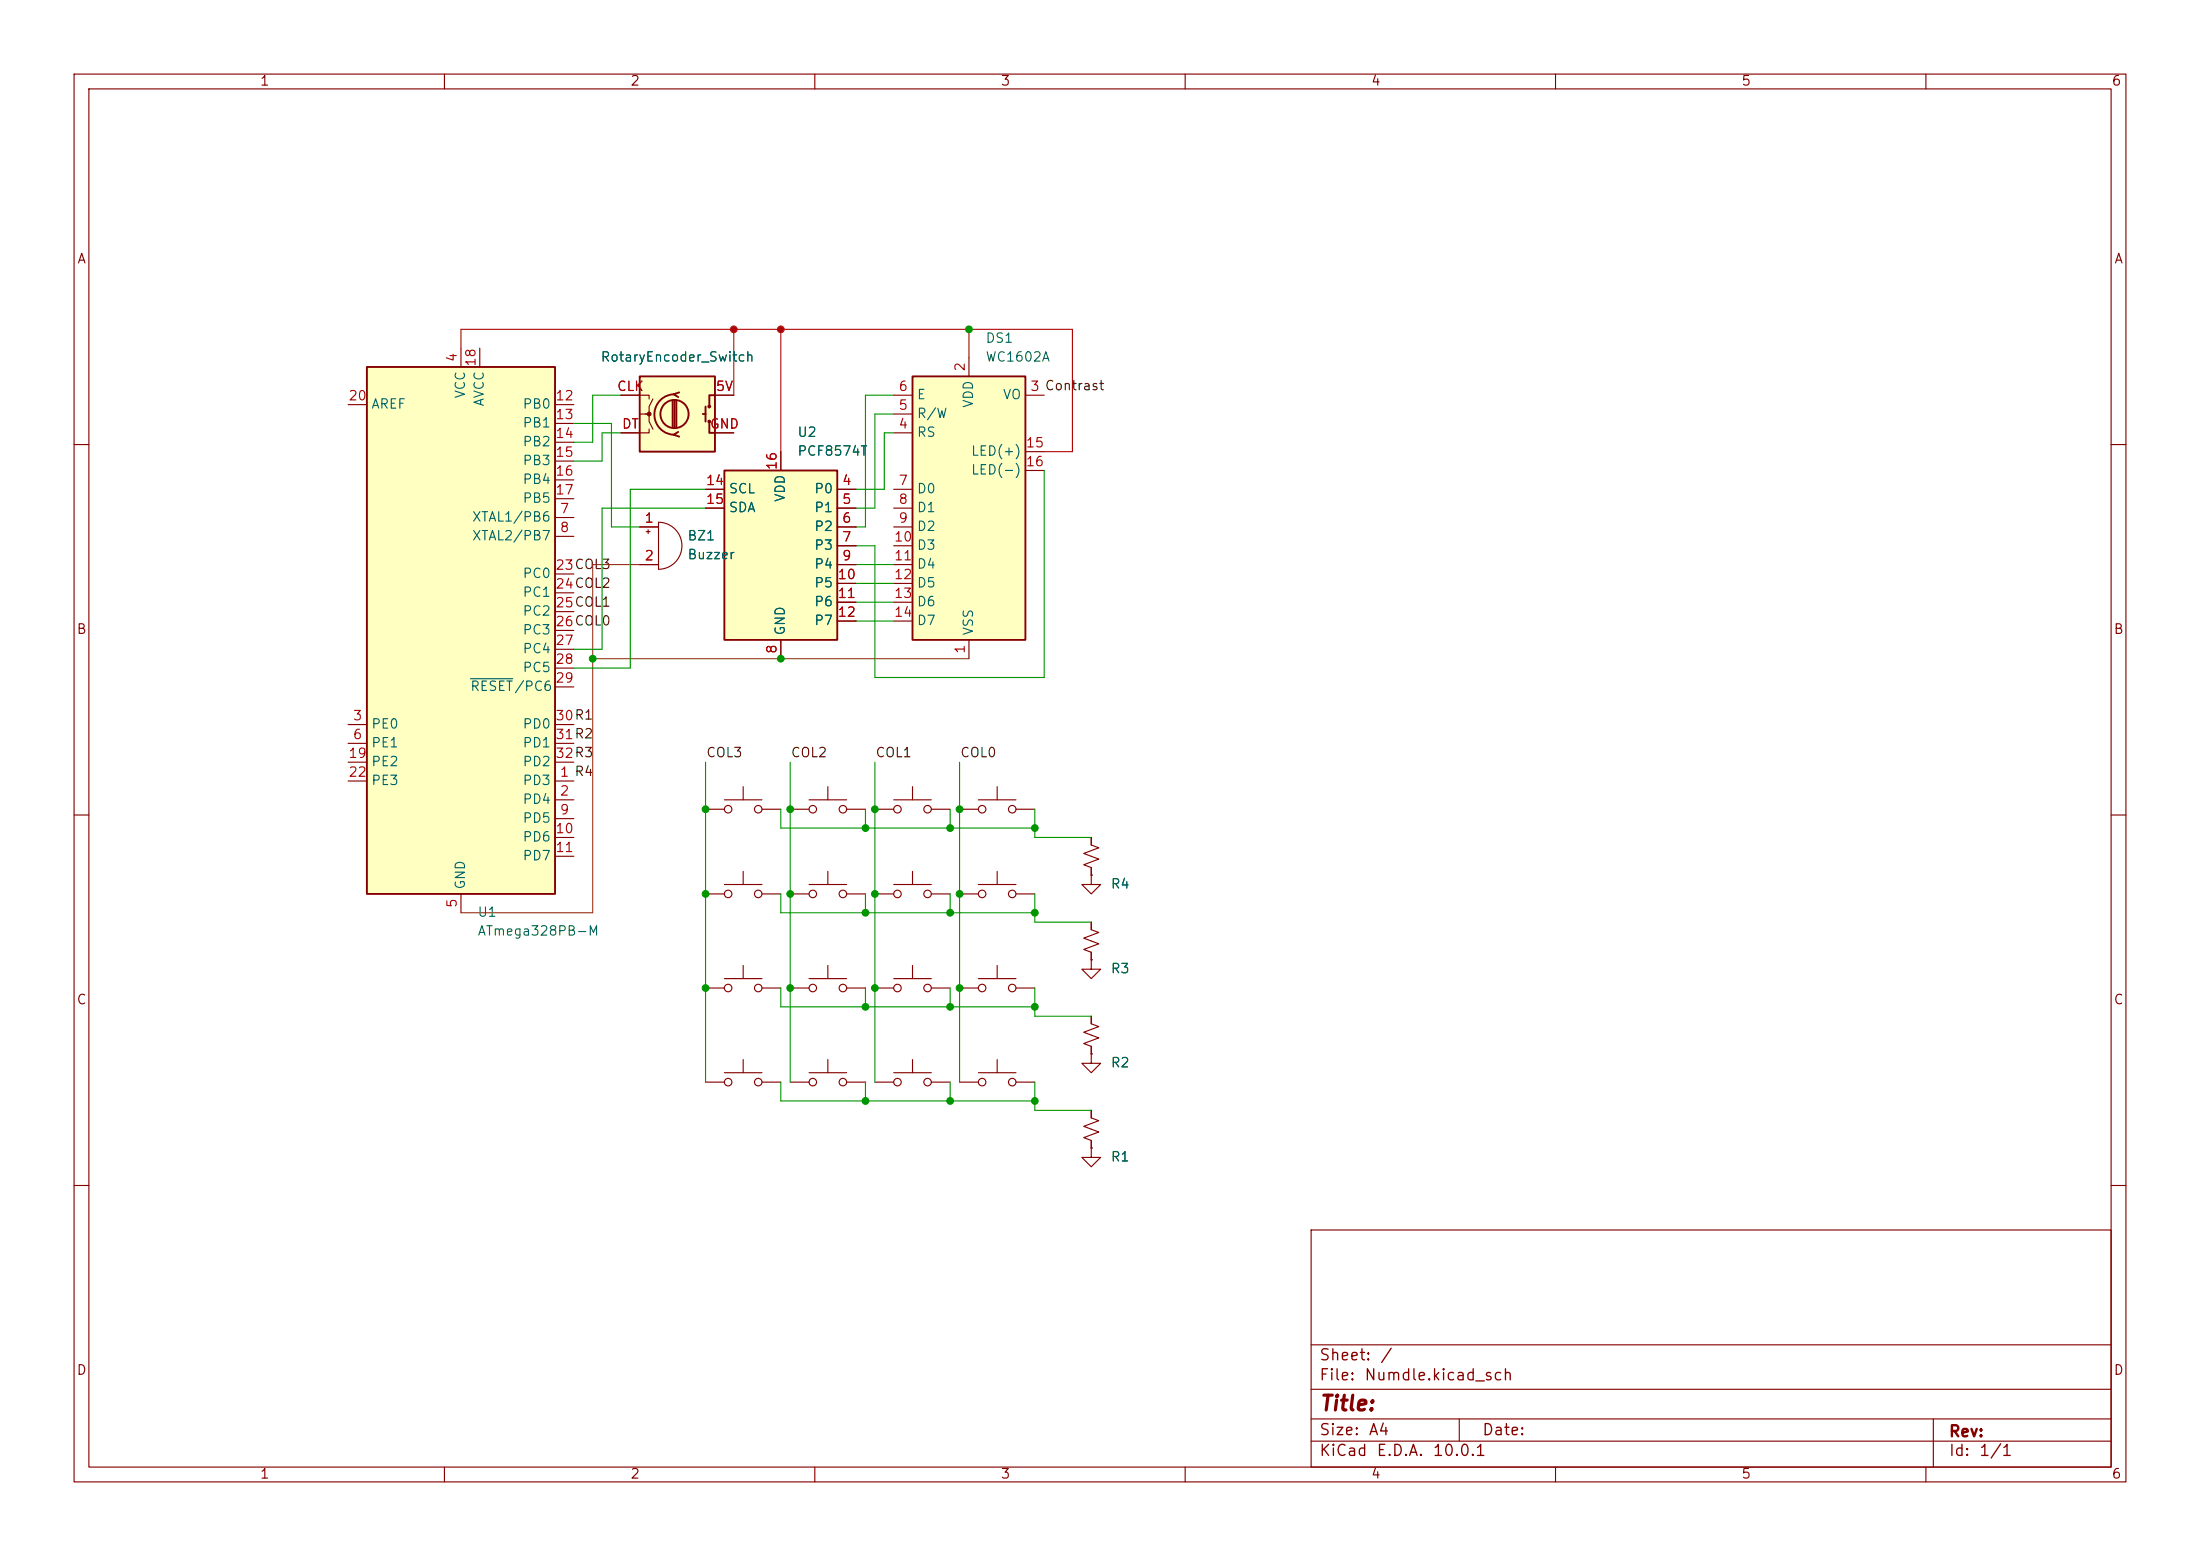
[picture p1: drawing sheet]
<svg xmlns="http://www.w3.org/2000/svg" width="297mm" height="210mm" viewBox="0 0 297 210" stroke-linecap="round" stroke-linejoin="round" font-family="sans-serif">
<g fill="none" stroke="#840000" stroke-width=".15">
<path d="M10 10h277v190h-277zM12 12h273v186h-273zM60 10v2M110 10v2M160 10v2M210 10v2M260 10v2M10 60h2M285 60h2M10 110h2M285 110h2M10 160h2"/>
<path d="M177 166h108v32h-108zM285 160h2M60 198v2M110 198v2M160 198v2M177 194.5h108M177 191.5h108M177 187.5h108M177 181.5h108M197 191.5v3M210 198v2M260 198v2"/>
<path d="M261 191.5v6.5"/>
</g>
<path d="M86.4 50.8h10.1v10.2h-10.1z" fill="#ffffc2"/>
<g fill="none" stroke="#840000" stroke-width=".25">
<path d="M86.4 50.8h10.1v10.2h-10.1zM90.8 54.1v3.6M91.1 53.2a2.73 2.73 0 0 0-2.8 2.7 2.73 2.73 0 0 0 2.8 2.8M91.1 54.1v3.6M91.3 54.1v3.6M91.6 58.3l-.7 .4 .8 .2M91.7 53l-.8 .2 .7 .4M94.9 55.9h.3M95.2 54.9v2M95.8 56.9v1.5h.7M96.5 53.3h-.7v1.6"/>
<circle cx="91.1" cy="55.9" r="1.9"/>
<circle cx="95.8" cy="56.9" r=".13"/>
<circle cx="95.8" cy="54.9" r=".13"/>
</g>
<g fill="none" stroke="#840000" stroke-width=".15">
<path d="M83.8 53.3h3.8v.5M86.4 55.9h1.2v1l.5 1M87.6 57.9v.5h-3.8M88.1 53.8l-.5 1.1v1h-.5M96.5 53.3h2.6M96.5 58.4h2.6M129.5 109.2h2.6M132.1 119.4h5.1M132.1 108h5.1M134.6 106.2v1.8M134.6 117.6v1.8M137.2 109.2h2.5"/>
<path d="M129.5 120.7h2.6M137.2 120.7h2.5M129.5 146.1h2.6M132.1 144.8h5.1M134.6 143v1.8M137.2 146.1h2.5"/>
<circle cx="132.6" cy="109.2" r=".51"/>
<circle cx="136.7" cy="109.2" r=".51"/>
<circle cx="132.6" cy="120.7" r=".51"/>
<circle cx="136.7" cy="120.7" r=".51"/>
<circle cx="132.6" cy="146.1" r=".51"/>
<circle cx="136.7" cy="146.1" r=".51"/>
</g>
<circle cx="87.6" cy="55.9" r=".25" fill="#840000" stroke="#840000" stroke-width=".15"/>
<path d="M97.8 63.5h15.2v22.9h-15.2z" fill="#ffffc2"/>
<path d="M97.8 63.5h15.2v22.9h-15.2z" fill="none" stroke="#840000" stroke-width=".25"/>
<path d="M95.2 66h2.6M95.2 68.6h2.6M105.4 61v2.5M113 66h2.6M113 68.6h2.6M113 71.1h2.6M113 73.7h2.6M113 76.2h2.6M113 78.7h2.6M105.4 86.4v2.5M113 81.3h2.6M113 83.8h2.6" fill="none" stroke="#840000" stroke-width=".15"/>
<path d="M49.5 49.5h25.4v71.2h-25.4z" fill="#ffffc2"/>
<path d="M49.5 49.5h25.4v71.2h-25.4z" fill="none" stroke="#840000" stroke-width=".25"/>
<g fill="none" stroke="#840000" stroke-width=".15">
<path d="M47 54.6h2.5M62.2 47v2.5M64.8 47v2.5M74.9 54.6h2.6M74.9 57.2h2.6M74.9 59.7h2.6M74.9 69.9h2.6M74.9 72.4h2.6M74.9 62.2h2.6M74.9 64.8h2.6M74.9 67.3h2.6M74.9 77.5h2.6"/>
<path d="M86.4 71.1h2.5M86.4 76.2h2.5M87.2 71.8h.6M87.5 71.5v.5M88.9 70.5a3.2 3.2 0 0 1 3.2 3.2 3.2 3.2 0 0 1-3.2 3.1zM47 97.8h2.5M74.9 97.8h2.6M74.9 80h2.6M74.9 82.6h2.6M74.9 85.1h2.6M74.9 87.6h2.6M74.9 90.2h2.6"/>
<path d="M74.9 92.7h2.6M47 105.4h2.5M47 100.3h2.5M47 102.9h2.5M74.9 105.4h2.6M74.9 108h2.6M74.9 100.3h2.6M74.9 110.5h2.6M74.9 113h2.6M74.9 115.6h2.6M74.9 102.9h2.6M95.2 109.2h2.6"/>
<path d="M97.8 108h5.1M97.8 119.4h5.1M100.3 106.2v1.8M100.3 117.6v1.8M102.9 109.2h2.5M106.7 109.2h2.5M109.2 108h5.1M109.2 119.4h5.1M111.8 106.2v1.8M111.8 117.6v1.8M114.3 109.2h2.5M118.1 109.2h2.5"/>
<path d="M120.6 108h5.1M123.2 106.2v1.8M125.7 109.2h2.6M147.3 118.1v1.3h1.3l-1.3 1.3-1.3-1.3h1.3M147.3 118.1h.1M62.2 120.7v2.5M95.2 133.4h2.6M95.2 120.7h2.6M97.8 132.1h5.1M100.3 130.3v1.8M102.9 133.4h2.5M102.9 120.7h2.5"/>
<path d="M106.7 133.4h2.5M106.7 120.7h2.5M109.2 132.1h5.1M111.8 130.3v1.8M114.3 133.4h2.5M114.3 120.7h2.5M147.3 137.2v1l1 .4-2 .7 2 .8-2 .7 1 .4v1M147.3 129.5v1.3h1.3l-1.3 1.3-1.3-1.3h1.3M147.3 129.5h.1M95.2 146.1h2.6M97.8 144.8h5.1M100.3 143v1.8"/>
<path d="M102.9 146.1h2.5M106.7 146.1h2.5M109.2 144.8h5.1M111.8 143v1.8M114.3 146.1h2.5M118.1 146.1h2.5M120.6 144.8h5.1M123.2 143v1.8M125.7 146.1h2.6M147.3 142.2v1.3h1.3l-1.3 1.3-1.3-1.3h1.3M147.3 142.2h.1M147.3 149.9v1l1 .4-2 .7 2 .8-2 .7 1 .4v1"/>
<path d="M147.3 154.9v1.3h1.3l-1.3 1.3-1.3-1.3h1.3M147.3 154.9h.1"/>
<circle cx="98.3" cy="109.2" r=".51"/>
<circle cx="102.4" cy="109.2" r=".51"/>
<circle cx="109.7" cy="109.2" r=".51"/>
<circle cx="113.8" cy="109.2" r=".51"/>
<circle cx="121.2" cy="109.2" r=".51"/>
<circle cx="125.2" cy="109.2" r=".51"/>
<circle cx="98.3" cy="120.7" r=".51"/>
<circle cx="98.3" cy="133.4" r=".51"/>
<circle cx="102.4" cy="120.7" r=".51"/>
<circle cx="102.4" cy="133.4" r=".51"/>
<circle cx="109.7" cy="120.7" r=".51"/>
<circle cx="109.7" cy="133.4" r=".51"/>
<circle cx="113.8" cy="120.7" r=".51"/>
<circle cx="113.8" cy="133.4" r=".51"/>
<circle cx="98.3" cy="146.1" r=".51"/>
<circle cx="102.4" cy="146.1" r=".51"/>
<circle cx="109.7" cy="146.1" r=".51"/>
<circle cx="113.8" cy="146.1" r=".51"/>
<circle cx="121.2" cy="146.1" r=".51"/>
<circle cx="125.2" cy="146.1" r=".51"/>
</g>
<path d="M63.5 91.6h5.7" fill="none" stroke="#006464" stroke-width=".15"/>
<path d="M123.2 50.8h15.2v35.6h-15.2z" fill="#ffffc2"/>
<path d="M123.2 50.8h15.2v35.6h-15.2z" fill="none" stroke="#840000" stroke-width=".25"/>
<g fill="none" stroke="#840000" stroke-width=".15">
<path d="M83.8 53.3h2.6M83.8 58.4h2.6M96.5 53.3h2.6M96.5 58.4h2.6M120.6 53.3h2.6M120.6 58.4h2.6M120.6 55.9h2.6M130.8 48.3v2.5M138.4 53.3h2.6M86.4 71.1h2.5M86.4 76.2h2.5M95.2 66h2.6"/>
<path d="M95.2 68.6h2.6M105.4 61v2.5M113 66h2.6M113 68.6h2.6M113 71.1h2.6M113 73.7h2.6M113 76.2h2.6M113 78.7h2.6M120.6 66h2.6M120.6 68.6h2.6M120.6 71.1h2.6M120.6 73.7h2.6"/>
<path d="M120.6 76.2h2.6M120.6 78.7h2.6M138.4 61h2.6M138.4 63.5h2.6M105.4 86.4v2.5M113 81.3h2.6M113 83.8h2.6M120.6 81.3h2.6M120.6 83.8h2.6M130.8 86.4v2.5M120.6 119.4h5.1M123.2 117.6v1.8"/>
<path d="M147.3 113v1l1 .4-2 .8 2 .8-2 .7 1 .4v1M147.3 118.1h.1M118.1 133.4h2.5M118.1 120.7h2.5M120.6 132.1h5.1M123.2 130.3v1.8M125.7 133.4h2.6M125.7 120.7h2.6M129.5 133.4h2.6M132.1 132.1h5.1M134.6 130.3v1.8M137.2 133.4h2.5"/>
<path d="M147.3 124.5v1l1 .4-2 .7 2 .8-2 .7 1 .4v1M147.3 129.5h.1M147.3 137.2v1M147.3 142.2h.1M147.3 154.9h.1M147.3 141.2v1M147.3 149.9v1M147.3 153.9v1"/>
<circle cx="121.2" cy="120.7" r=".51"/>
<circle cx="121.2" cy="133.4" r=".51"/>
<circle cx="125.2" cy="120.7" r=".51"/>
<circle cx="125.2" cy="133.4" r=".51"/>
<circle cx="132.6" cy="133.4" r=".51"/>
<circle cx="136.7" cy="133.4" r=".51"/>
</g>
<g fill="none" stroke="#009600" stroke-width=".15">
<path d="M77.5 57.2h5v13.9h3.9M83.8 53.3h-3.8v6.4h-2.5M83.8 58.4h-2.5v3.8h-3.8M120.6 53.3h-3.8v17.8h-1.2M120.6 55.9h-2.5v12.7h-2.5M120.6 58.4h-1.2v7.6h-3.8M95.2 68.6h-13.9v19h-3.8M95.2 66h-10.1v24.2h-7.6M115.6 76.2h5M115.6 78.7h5M141 63.5v27.9h-22.9v-17.7h-2.5M115.6 83.8h5"/>
<path d="M115.6 81.3h5M95.2 102.9v43.2M105.4 109.2v2.6h34.3M106.7 102.9v43.2M116.8 109.2v2.6M118.1 102.9v43.2M128.3 109.2v2.6M129.5 102.9v43.2M139.7 109.2v3.8h7.6M105.4 133.4v2.5h34.3M105.4 120.7v2.5h34.3M116.8 120.7v2.5"/>
<path d="M116.8 133.4v2.5M128.3 120.7v2.5M128.3 133.4v2.5M139.7 120.7v3.8h7.6M139.7 133.4v3.8h7.6M105.4 146.1v2.5h34.3M116.8 146.1v2.5M128.3 146.1v2.5M139.7 146.1v3.8h7.6"/>
</g>
<path d="M86.4 76.2h-6.4v47h-17.8M80 88.9h50.8" fill="none" stroke="#964b00" stroke-width=".15"/>
<path d="M62.2 47v-2.5h82.6v16.5h-3.8M99.1 44.5v8.8M105.4 44.5v16.5M130.8 44.5v3.8" fill="none" stroke="#bd0a0d" stroke-width=".15"/>
<g fill="#009600" stroke="#009600" stroke-width=".14">
<circle cx="139.7" cy="148.6" r=".46"/>
<circle cx="116.8" cy="135.9" r=".46"/>
<circle cx="128.3" cy="135.9" r=".46"/>
<circle cx="139.7" cy="135.9" r=".46"/>
<circle cx="128.3" cy="123.2" r=".46"/>
<circle cx="105.4" cy="88.9" r=".46"/>
<circle cx="106.7" cy="109.2" r=".46"/>
<circle cx="80" cy="88.9" r=".46"/>
<circle cx="95.2" cy="109.2" r=".46"/>
<circle cx="95.2" cy="120.7" r=".46"/>
<circle cx="116.8" cy="148.6" r=".46"/>
<circle cx="128.3" cy="148.6" r=".46"/>
<circle cx="118.1" cy="133.4" r=".46"/>
<circle cx="106.7" cy="133.4" r=".46"/>
<circle cx="116.8" cy="111.8" r=".46"/>
<circle cx="118.1" cy="109.2" r=".46"/>
<circle cx="106.7" cy="120.7" r=".46"/>
<circle cx="118.1" cy="120.7" r=".46"/>
<circle cx="116.8" cy="123.2" r=".46"/>
<circle cx="95.2" cy="133.4" r=".46"/>
<circle cx="130.8" cy="44.5" r=".46"/>
<circle cx="129.5" cy="120.7" r=".46"/>
<circle cx="139.7" cy="123.2" r=".46"/>
<circle cx="129.5" cy="133.4" r=".46"/>
<circle cx="139.7" cy="111.8" r=".46"/>
<circle cx="129.5" cy="109.2" r=".46"/>
<circle cx="128.3" cy="111.8" r=".46"/>
</g>
<g fill="#bd0a0d" stroke="#bd0a0d" stroke-width=".14">
<circle cx="105.4" cy="44.5" r=".46"/>
<circle cx="99.1" cy="44.5" r=".46"/>
</g>
<text font-size="2" fill="#840000" x="178" y="190.9">Title:</text>
<g font-size="1.5" fill="#840000">
<text x="178" y="184">Sheet:</text>
<text x="186.2" y="184">/</text>
<text x="178" y="186.7">File:</text>
<text x="184.1" y="186.7">Numdle.kicad_sch</text>
<text x="178" y="196.9">KiCad</text>
<text x="178" y="194.1">Size:</text>
<text x="184.7" y="194.1">A4</text>
<text x="185.7" y="196.9">E.D.A.</text>
<text x="193.3" y="196.9">10.0.1</text>
<text x="200" y="194.1">Date:</text>
<text x="263" y="194.3">Rev:</text>
<text x="263" y="196.9">Id:</text>
<text x="267.1" y="196.9">1/1</text>
</g>
<g font-size="1.3" fill="#840000">
<text x="35" y="11.9">1</text>
<text x="85" y="11.9">2</text>
<text x="135" y="11.9">3</text>
<text x="185" y="11.9">4</text>
<text x="235" y="11.9">5</text>
<text x="285" y="11.9">6</text>
<text x="10.3" y="35.9">A</text>
<text x="285.3" y="35.9">A</text>
<text x="10.3" y="85.9">B</text>
<text x="285.3" y="85.9">B</text>
<text x="10.3" y="135.9">C</text>
<text x="285.3" y="135.9">C</text>
<text x="10.3" y="185.9">D</text>
<text x="285.3" y="185.9">D</text>
<text x="35" y="199.9">1</text>
<text x="85" y="199.9">2</text>
<text x="135" y="199.9">3</text>
<text x="185" y="199.9">4</text>
<text x="235" y="199.9">5</text>
<text x="285" y="199.9">6</text>
</g>
<g font-size="1.3" fill="#006464">
<text x="133" y="46.6">DS1</text>
<text x="63.1" y="53.9" transform="rotate(-90 63.1 53.9)">VCC</text>
<text x="81" y="49.1">RotaryEncoder_Switch</text>
<text x="133" y="49.1">WC1602A</text>
<text x="50" y="55.5">AREF</text>
<text x="65.6" y="55" transform="rotate(-90 65.6 55)">AVCC</text>
<text x="70.5" y="55.5">PB0</text>
<text x="70.5" y="58">PB1</text>
<text x="107.6" y="59.3">U2</text>
<text x="123.7" y="59.3">RS</text>
<text x="123.7" y="56.7">R/W</text>
<text x="123.7" y="54.2">E</text>
<text x="131.7" y="55.1" transform="rotate(-90 131.7 55.1)">VDD</text>
<text x="135.3" y="54.2">VO</text>
<text x="70.5" y="60.6">PB2</text>
<text x="70.5" y="63.1">PB3</text>
<text x="70.5" y="65.6">PB4</text>
<text x="107.6" y="61.8">PCF8574T</text>
<text x="131" y="61.8">LED(+)</text>
<text x="131" y="64.4">LED(-)</text>
<text x="63.6" y="70.7">XTAL1/PB6</text>
<text x="70.5" y="68.2">PB5</text>
<text x="98.3" y="66.9">SCL</text>
<text x="98.3" y="69.4">SDA</text>
<text x="106.3" y="67.8" transform="rotate(-90 106.3 67.8)">VDD</text>
<text x="109.8" y="66.9">P0</text>
<text x="109.8" y="69.4">P1</text>
<text x="109.8" y="72">P2</text>
<text x="123.7" y="66.9">D0</text>
<text x="123.7" y="69.4">D1</text>
<text x="123.7" y="72">D2</text>
<text x="63.6" y="73.3">XTAL2/PB7</text>
<text x="92.7" y="73.3">BZ1</text>
<text x="92.7" y="75.8">Buzzer</text>
<text x="109.8" y="74.5">P3</text>
<text x="109.8" y="77.1">P4</text>
<text x="123.7" y="74.5">D3</text>
<text x="123.7" y="77.1">D4</text>
<text x="70.5" y="78.3">PC0</text>
<text x="70.5" y="80.9">PC1</text>
<text x="70.5" y="83.4">PC2</text>
<text x="109.8" y="79.6">P5</text>
<text x="109.8" y="82.1">P6</text>
<text x="123.7" y="79.6">D5</text>
<text x="123.7" y="82.1">D6</text>
<text x="70.5" y="86">PC3</text>
<text x="70.5" y="88.5">PC4</text>
<text x="106.3" y="85.9" transform="rotate(-90 106.3 85.9)">GND</text>
<text x="109.8" y="84.7">P7</text>
<text x="123.7" y="84.7">D7</text>
<text x="131.7" y="85.9" transform="rotate(-90 131.7 85.9)">VSS</text>
<text x="63.4" y="93.6">RESET/PC6</text>
<text x="70.5" y="91">PC5</text>
<text x="50" y="98.7">PE0</text>
<text x="50" y="101.2">PE1</text>
<text x="70.5" y="98.7">PD0</text>
<text x="70.5" y="101.2">PD1</text>
<text x="50" y="103.7">PE2</text>
<text x="50" y="106.3">PE3</text>
<text x="70.5" y="106.3">PD3</text>
<text x="70.5" y="103.7">PD2</text>
<text x="70.5" y="108.8">PD4</text>
<text x="70.5" y="111.4">PD5</text>
<text x="70.5" y="113.9">PD6</text>
<text x="70.5" y="116.4">PD7</text>
<text x="63.1" y="120.1" transform="rotate(-90 63.1 120.1)">GND</text>
<text x="64.4" y="124.1">U1</text>
<text x="149.9" y="120.2">R4</text>
<text x="64.4" y="126.6">ATmega328PB-M</text>
<text x="149.9" y="131.7">R3</text>
<text x="149.9" y="144.4">R2</text>
<text x="149.9" y="157.1">R1</text>
</g>
<g font-size="1.3" fill="#a90000">
<text x="62" y="49" transform="rotate(-90 62 49)">4</text>
<text x="64.5" y="49.6" transform="rotate(-90 64.5 49.6)">18</text>
<text x="83.2" y="53.1">CLK</text>
<text x="96.5" y="53.1">5V</text>
<text x="121.2" y="53.1">6</text>
<text x="130.6" y="50.2" transform="rotate(-90 130.6 50.2)">2</text>
<text x="139" y="53.1">3 Contrast</text>
<text x="46.9" y="54.4">20</text>
<text x="74.9" y="54.4">12</text>
<text x="74.9" y="56.9">13</text>
<text x="74.9" y="59.4">14</text>
<text x="83.9" y="58.2">DT</text>
<text x="95.8" y="58.2">GND</text>
<text x="121.2" y="58.2">4</text>
<text x="121.2" y="55.6">5</text>
<text x="74.9" y="62">15</text>
<text x="74.9" y="64.5">16</text>
<text x="95.2" y="65.8">14</text>
<text x="105.2" y="63.5" transform="rotate(-90 105.2 63.5)">16</text>
<text x="113.6" y="65.8">4</text>
<text x="121.2" y="65.8">7</text>
<text x="138.4" y="60.7">15</text>
<text x="138.4" y="63.2">16</text>
<text x="74.9" y="67.1">17</text>
<text x="75.5" y="69.6">7</text>
<text x="86.9" y="70.9">1</text>
<text x="95.2" y="68.3">15</text>
<text x="113.6" y="68.3">5</text>
<text x="113.6" y="70.9">6</text>
<text x="121.2" y="68.3">8</text>
<text x="121.2" y="70.9">9</text>
<text x="74.9" y="77.2">23COL3</text>
<text x="75.5" y="72.1">8</text>
<text x="86.9" y="75.9">2</text>
<text x="113.6" y="73.4">7</text>
<text x="113.6" y="75.9">9</text>
<text x="120.6" y="73.4">10</text>
<text x="120.6" y="75.9">11</text>
<text x="74.9" y="79.8">24COL2</text>
<text x="74.9" y="82.3">25COL1</text>
<text x="113" y="78.5">10</text>
<text x="113" y="81">11</text>
<text x="113" y="83.6">12</text>
<text x="120.6" y="78.5">12</text>
<text x="120.6" y="81">13</text>
<text x="120.6" y="83.6">14</text>
<text x="74.9" y="84.8">26COL0</text>
<text x="74.9" y="87.4">27</text>
<text x="74.9" y="89.9">28</text>
<text x="105.2" y="88.3" transform="rotate(-90 105.2 88.3)">8</text>
<text x="130.6" y="88.3" transform="rotate(-90 130.6 88.3)">1</text>
<text x="74.9" y="92.5">29</text>
<text x="47.6" y="97.5">3</text>
<text x="47.6" y="100.1">6</text>
<text x="74.9" y="97.5">30R1</text>
<text x="74.9" y="100.1">31R2</text>
<text x="46.9" y="102.6">19</text>
<text x="46.9" y="105.2">22</text>
<text x="74.9" y="102.6">32R3</text>
<text x="75.5" y="105.2">1 R4</text>
<text x="75.5" y="107.7">2</text>
<text x="74.9" y="112.8">10</text>
<text x="75.5" y="110.2">9</text>
<text x="74.9" y="115.3">11</text>
<text x="62" y="122.6" transform="rotate(-90 62 122.6)">5</text>
</g>
<g font-size="1.3" fill="#0f0f0f">
<text x="95.2" y="102.5">COL3</text>
<text x="106.7" y="102.5">COL2</text>
<text x="118.1" y="102.5">COL1</text>
<text x="129.5" y="102.5">COL0</text>
</g>
</svg>
